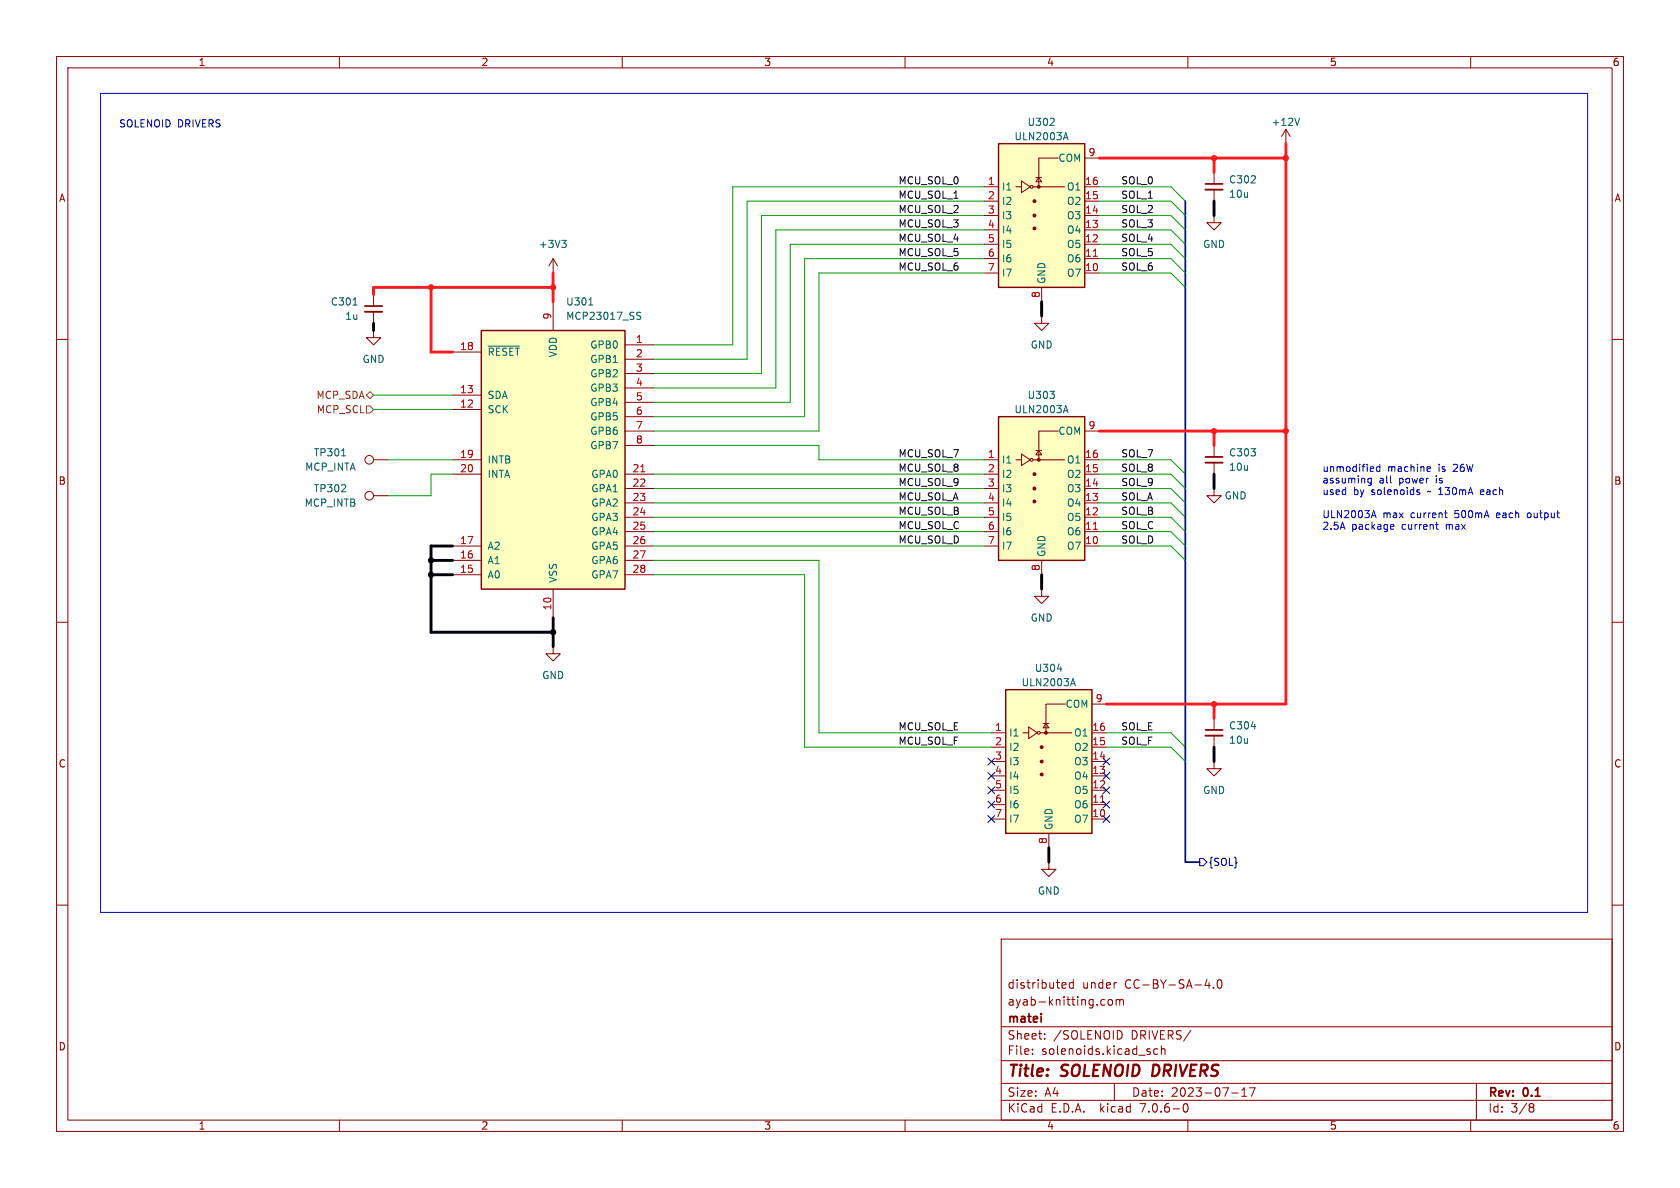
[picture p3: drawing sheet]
<svg xmlns="http://www.w3.org/2000/svg" width="297mm" height="210mm" viewBox="0 0 297 210" stroke-linecap="round" stroke-linejoin="round" font-family="sans-serif">
<g fill="none" stroke="#840000" stroke-width=".18">
<path d="M10 10h277v190h-277zM12 12h273v186h-273zM60 10v2M110 10v2M160 10v2M210 10v2M260 10v2M174 33h2.5M174 38.1h2.5M174 35.6h2.5M179.6 33h1M180.6 32l1.5 1-1.5 1z"/>
<path d="M182.6 33h5.6M183.1 31.4h1M183.6 31.4l.5 .7h-1zM187.1 27.9h-3.5v5.1M191.8 33h2.5M191.8 38.1h2.5M191.8 35.6h2.5M191.8 27.9h2.5M214.6 38.1v1.3h1.3l-1.3 1.2-1.2-1.2h1.2M214.6 30.5v2M214.6 33.5v2.1M227.3 22.9l-.7 1.2"/>
<path d="M227.3 22.9v2.5M227.3 22.9l.8 1.2M10 60h2M66 58.4v1.3h-1.2l1.2 1.3 1.3-1.3h-1.3M66 52.1v2M66 55.1v2.1M97.8 45.7l-.8 1.3M97.8 45.7v2.6M97.8 53.3v5.1M97.8 45.7l.8 1.3M174 48.3h2.5M174 45.7h2.5"/>
<path d="M174 43.2h2.5M174 40.6h2.5M184.1 55.9v1.3h1.3l-1.3 1.2-1.2-1.2h1.2M184.1 50.8v2.5M191.8 48.3h2.5M191.8 45.7h2.5M191.8 43.2h2.5M191.8 40.6h2.5M285 60h2M80 72.4h5.1M80 69.9h5.1M80 62.2h5.1"/>
<path d="M110.5 61h5.1M110.5 63.5h5.1M110.5 66h5.1M110.5 68.6h5.1M110.5 71.1h5.1M110.5 73.7h5.1M110.5 76.2h5.1M110.5 78.7h5.1M183.1 79.6h1M183.6 79.6l.5 .8h-1zM187.1 76.2h-3.5v5.1M191.8 76.2h2.5"/>
<path d="M214.6 78.7v2.1M66 81.3h2.6M66 87.6h2.6M80 81.3h5.1M80 99.1h5.1M80 96.5h5.1M80 83.8h5.1M110.5 99.1h5.1M110.5 96.5h5.1M110.5 83.8h5.1M110.5 86.4h5.1M110.5 88.9h5.1"/>
<path d="M110.5 91.4h5.1M110.5 94h5.1M174 81.3h2.5M174 96.5h2.5M174 83.8h2.5M174 86.4h2.5M174 88.9h2.5M174 91.4h2.5M174 94h2.5M179.6 81.3h1M180.6 80.3l1.5 1-1.5 1zM182.6 81.3h5.6"/>
<path d="M184.1 99.1v2.5M191.8 81.3h2.5M191.8 96.5h2.5M191.8 83.8h2.5M191.8 86.4h2.5M191.8 88.9h2.5M191.8 91.4h2.5M191.8 94h2.5M214.6 86.4v1.2h1.3l-1.3 1.3-1.2-1.3h1.2M214.6 81.8v2M10 110h2M80 101.6h5.1"/>
<path d="M97.8 114.3v1.3h1.3l-1.3 1.2-1.3-1.2h1.3M97.8 104.1v5.1M110.5 101.6h5.1M184.1 104.1v1.3h1.3l-1.3 1.3-1.2-1.3h1.2M285 110h2M175.3 129.5h2.5M175.3 139.7h2.5M175.3 137.2h2.5M175.3 134.6h2.5M175.3 132.1h2.5M180.8 129.5h1.1M181.9 128.5l1.5 1-1.5 1.1z"/>
<path d="M183.9 129.5h5.6M184.4 127.9h1M184.9 127.9l.5 .8h-1zM188.3 124.5h-3.4v5M193 129.5h2.6M193 139.7h2.6M193 137.2h2.6M193 134.6h2.6M193 132.1h2.6M193 124.5h2.6M214.6 134.6v1.3h1.3l-1.3 1.3-1.2-1.3h1.2M214.6 127v2"/>
<path d="M214.6 130v2.1M10 160h2M175.3 144.8h2.5M175.3 142.2h2.5M185.4 152.4v1.3h1.3l-1.3 1.2-1.3-1.2h1.3M185.4 147.3v2.6M193 144.8h2.6M193 142.2h2.6M285 160h2M177 166h108v32h-108zM188.2 173.7l.3 .4-.8 .1M188.4 174.6l-.2 .1"/>
<path d="M189.7 173.8l-.4-.1-.3 .3v.4l.2 .2h.5M189.7 173.2v1.5M194.9 176.7l.4 .1M195.3 177.6l-.4 .1M196 176.8l.2-.1 .4 .1 .1 .6-.2 .2-.3 .1-.2-.1zM197.2 173.7h.2M197.3 176.8l.4-.1 .3 .2M197.3 176.7v1M198 176.9l.2-.2 .3 .1 .1 .9M198 176.9v.8M213.4 173.1l-.4 1.1h1M213.7 173.7v1"/>
<path d="M214.5 174.6v.1M215.4 173.3l.1-.1a.81 .81 0 0 1 .6 .6 .81 .81 0 0 1-.3 .8l-.1 .1a.81 .81 0 0 1-.6-.6 .81 .81 0 0 1 .3-.8zM60 198v2M110 198v2M160 198v2M177 194.5h108M177 191.5h108M177 187.5h108M177 181.5h108M182.5 186.3v.1M182.5 185.5v.1M184.7 183.6v.1"/>
<path d="M184.7 182.8v.1M197 191.5v3M198.1 182.3l.3 .5-.1 .5-.2 .3M203.3 186v.3M204.7 185.5l-.5-.1-.2 .3v.4l.1 .2h.6M205.3 185.5l.2-.1 .4 .1 .1 .9M205.3 184.9v1.5M209.3 195.2l.2-.1a.81 .81 0 0 1 .6 .6 .81 .81 0 0 1-.3 .8l-.1 .1a.81 .81 0 0 1-.4-1.4zM210 198v2M217.7 193.2h1.2M219.5 193.8h.9M219.5 192.7l.5-.4v1.5"/>
<path d="M220.9 192.3h1l-.7 1.5M260 198v2M261 191.5v6.5M270.6 195.1h.3l.3 .3-.3 .3M270.6 195.7h.3M270.9 195.7l.2 .2 .1 .4-.3 .3h-.3"/>
<circle cx="182.4" cy="33" r=".25"/>
<circle cx="65.3" cy="87.6" r=".76"/>
<circle cx="65.3" cy="81.3" r=".76"/>
<circle cx="182.4" cy="81.3" r=".25"/>
<circle cx="183.6" cy="129.5" r=".25"/>
</g>
<path d="M203.9 188.2l-.2 2h.5" fill="none" stroke="#840000" stroke-width=".4"/>
<path d="M213.1 32.5h3.1M64.5 54.1h3.1M213.1 80.8h3.1M213.1 129h3.1M184.1 179.2v.1M184.1 179.7v1" fill="none" stroke="#840000" stroke-width=".3"/>
<path d="M213.1 33.5h3.1M64.5 55.1h3.1M213.1 81.8h3.1M213.1 130h3.1" fill="none" stroke="#840000" stroke-width=".33"/>
<g fill="none" stroke="#006464" stroke-width=".18">
<path d="M185.6 22.2h.8M186.3 21v.4M188.1 24.3h.6M188.4 23.4l.4 1.3M229.7 20.9l-.4 1.3M62.4 53.9h.7M99.3 42.5h.8l-.4 .5M99.8 43l.3 .2v.3l-.3 .3M104.1 53.9h.7M112.7 55.7l.5 .2 .1 .3-.3 .3-.4-.1M112.7 55.3h.6M86.3 61.2h5.5"/>
<path d="M185.6 69.2h.8l-.4 .4M186.3 69.8v.5M188.1 72.6h.6M188.4 71.7l.4 1.3M60.4 80.6h.7M186.9 118.3h.8M189.7 120l.4 1.2M189.4 120.9h.6M221.2 128.4h.8"/>
</g>
<g fill="#ffffc2" stroke="#ffffc2" stroke-width=".18">
<path d="M85.1 58.4h25.4v45.7h-25.4z"/>
<path d="M176.5 73.7h15.3v25.4h-15.3z"/>
<path d="M176.5 25.4h15.3v25.4h-15.3z"/>
<path d="M177.8 121.9h15.2v25.4h-15.2z"/>
</g>
<path d="M176.5 25.4h15.3v25.4h-15.3zM85.1 58.4h25.4v45.7h-25.4zM176.5 73.7h15.3v25.4h-15.3zM177.8 121.9h15.2v25.4h-15.2z" fill="none" stroke="#840000" stroke-width=".25"/>
<path d="M193.3 45.3h.7M113.3 83.4h.7M193.3 93.6h.7M194.6 141.8h.7" fill="none" stroke="#a90000" stroke-width=".18"/>
<g fill="#840000" stroke="#840000" stroke-width=".18">
<circle cx="182.9" cy="88.6" r=".25"/>
<circle cx="182.9" cy="86.4" r=".25"/>
<circle cx="182.9" cy="83.8" r=".25"/>
<circle cx="183.6" cy="81.3" r=".25"/>
<circle cx="182.9" cy="40.4" r=".25"/>
<circle cx="182.9" cy="38.1" r=".25"/>
<circle cx="182.9" cy="35.6" r=".25"/>
<circle cx="183.6" cy="33" r=".25"/>
<circle cx="184.1" cy="136.9" r=".25"/>
<circle cx="184.1" cy="134.6" r=".25"/>
<circle cx="184.1" cy="132.1" r=".25"/>
<circle cx="184.9" cy="129.5" r=".25"/>
</g>
<g fill="none" stroke="#000084" stroke-width=".18">
<path d="M174.7 134l1.2 1.2M174.7 136.6l1.2 1.2M174.7 139.1l1.2 1.2M175.9 134l-1.2 1.2M175.9 136.6l-1.2 1.2M175.9 139.1l-1.2 1.2M195 134l1.2 1.2M195 139.1l1.2 1.2M195 136.6l1.2 1.2M196.2 134l-1.2 1.2M196.2 139.1l-1.2 1.2M196.2 136.6l-1.2 1.2"/>
<path d="M174.7 141.6l1.2 1.2M174.7 144.2l1.2 1.2M175.9 141.6l-1.2 1.2M175.9 144.2l-1.2 1.2M195 144.2l1.2 1.2M195 141.6l1.2 1.2M196.2 144.2l-1.2 1.2M196.2 141.6l-1.2 1.2M212.1 151.8h.6l.7 .6-.7 .6h-.6z"/>
</g>
<path d="M64.8 71.8h.6l.6 .6-.6 .6h-.6zM64.8 69.9l.6-.7 .6 .7-.6 .6z" fill="none" stroke="#725600" stroke-width=".18"/>
<g fill="none" stroke="#0000c2" stroke-width=".18">
<path d="M17.8 16.5h262.9v144.8h-262.9zM241.9 85.8h.1M242.4 84.5v1.1l-.1 .2M242.4 84.6l-.3-.1-.3 .3 .1 .5h.5M242.5 91.2h.7M242.8 82.6l.1 .2-.7 .1M242.9 90.3l.4 1.2M243.9 82.1v1.2M243.9 82.6l-.3-.1-.3 .2 .2 .6h.4M246 92.7l.4 .1v.2l-.6 .1M246.4 93.5l-.4 .1M250.5 86.9l.5 .2v.2l-.2 .1h-.3"/>
<path d="M250.5 86.6h.5M252.5 82.5l.3 .1 .1 .2-.6 .1M252.8 83.3h-.3M253.8 92.7h.5M254 93.4l.3 .2M255.4 90.7h.5M255.6 91.3l.3 .2M261.9 86.6l-.2 .2v.5l.2 .1M262.3 86.9l-.6 .1M270.1 90.7l-.1 .2 .1 .6"/>
</g>
<path d="M209.5 35.6v116.8h2.6" fill="none" stroke="#000084" stroke-width=".3"/>
<g fill="none" stroke="#009600" stroke-width=".18">
<path d="M174 33h-44.5v28h-13.9M174 35.6h-41.9v27.9h-16.5M174 38.1h-39.4v27.9h-19M194.3 33h12.7l2.5 2.6M194.3 38.1h12.7l2.5 2.5M194.3 35.6h12.7l2.5 2.5M174 48.3h-29.2v27.9h-29.2M174 43.2h-34.3v27.9h-24.1M174 40.6h-36.8v28h-21.6M174 45.7h-31.8v28h-26.6M194.3 48.3h12.7l2.5 2.5M194.3 43.2h12.7l2.5 2.5"/>
<path d="M194.3 40.6h12.7l2.5 2.6M194.3 45.7h12.7l2.5 2.6M66 69.9h14M66 72.4h14M115.6 78.7h29.2v2.6h29.2M68.6 81.3h11.4M80 83.8h-3.8v3.8h-7.6M115.6 99.1h29.2v30.4h30.5M115.6 83.8h58.4M115.6 96.5h58.4M115.6 88.9h58.4M115.6 86.4h58.4"/>
<path d="M115.6 91.4h58.4M115.6 94h58.4M194.3 83.8h12.7l2.5 2.6M194.3 81.3h12.7l2.5 2.5M194.3 96.5h12.7l2.5 2.6M194.3 88.9h12.7l2.5 2.5M194.3 86.4h12.7l2.5 2.5M194.3 91.4h12.7l2.5 2.6M194.3 94h12.7l2.5 2.5M115.6 101.6h26.6v30.5h33.1M195.6 132.1h11.4l2.5 2.5M195.6 129.5h11.4l2.5 2.6"/>
</g>
<path d="M194.3 27.9h33M214.6 27.9v2.6M227.3 25.4v99.1h-31.7M76.2 50.8v11.4h3.8M97.8 50.8h-31.8v1.3M97.8 48.3v5M194.3 76.2h33M214.6 76.2v2.5M214.6 124.5v2.5" fill="none" stroke="#ff1a1e" stroke-width=".51"/>
<path d="M214.6 35.6v2.5M66 57.2v1.2M184.1 53.3v2.6M76.2 99.1h3.8M80 96.5h-3.8v15.3h21.6M214.6 83.8v2.6M76.2 101.6h3.8M97.8 109.2v5.1M184.1 101.6v2.5M214.6 132.1v2.5M185.4 149.9v2.5" fill="none" stroke="#000" stroke-width=".51"/>
<g fill="#ff1a1e" stroke="#ff1a1e" stroke-width=".18">
<circle cx="227.3" cy="76.2" r=".46"/>
<circle cx="214.6" cy="76.2" r=".46"/>
<circle cx="214.6" cy="27.9" r=".46"/>
<circle cx="227.3" cy="27.9" r=".46"/>
<circle cx="76.2" cy="50.8" r=".46"/>
<circle cx="97.8" cy="50.8" r=".46"/>
<circle cx="214.6" cy="124.5" r=".46"/>
</g>
<g fill="#000" stroke="#000" stroke-width=".18">
<circle cx="76.2" cy="99.1" r=".46"/>
<circle cx="76.2" cy="101.6" r=".46"/>
<circle cx="97.8" cy="111.8" r=".46"/>
</g>
<g font-size="2.8" fill="#840000">
<text x="178" y="190.9">Title:</text>
<text x="187.7" y="190.9">SOLENOID</text>
<text x="204.6" y="190.9">DRIVERS</text>
</g>
<g font-size="2.1" fill="#840000">
<text x="178" y="178">ayab-knitting.com</text>
<text x="178" y="175">distributed</text>
<text x="191.3" y="175">under</text>
<text x="198.9" y="175">CC-BY-SA-4.0</text>
<text x="178" y="184">Sheet:</text>
<text x="178" y="181.2">matei</text>
<text x="186.2" y="184">/SOLENOID</text>
<text x="200" y="184">DRIVERS/</text>
<text x="178" y="186.7">File:</text>
<text x="184.1" y="186.7">solenoids.kicad_sch</text>
<text x="178" y="196.9">KiCad</text>
<text x="178" y="194.1">Size:</text>
<text x="184.7" y="194.1">A4</text>
<text x="185.7" y="196.9">E.D.A.</text>
<text x="194.6" y="196.9">kicad</text>
<text x="200" y="194.1">Date:</text>
<text x="201.8" y="196.9">7.0.6-0</text>
<text x="207" y="194.1">2023-07-17</text>
<text x="263" y="194.3">Rev:</text>
<text x="263" y="196.9">Id:</text>
<text x="267.1" y="196.9">3/8</text>
<text x="269.4" y="194.3">0.1</text>
</g>
<g font-size="1.8" fill="#840000">
<text x="35" y="11.9">1</text>
<text x="85" y="11.9">2</text>
<text x="135" y="11.9">3</text>
<text x="185" y="11.9">4</text>
<text x="235" y="11.9">5</text>
<text x="285" y="11.9">6</text>
<text x="10.3" y="35.9">A</text>
<text x="285.3" y="35.9">A</text>
<text x="10.3" y="85.9">B</text>
<text x="285.3" y="85.9">B</text>
<text x="10.3" y="135.9">C</text>
<text x="285.3" y="135.9">C</text>
<text x="10.3" y="185.9">D</text>
<text x="285.3" y="185.9">D</text>
<text x="35" y="199.9">1</text>
<text x="85" y="199.9">2</text>
<text x="135" y="199.9">3</text>
<text x="185" y="199.9">4</text>
<text x="235" y="199.9">5</text>
<text x="285" y="199.9">6</text>
</g>
<g font-size="1.8" fill="#0000c2">
<text x="21" y="22.6">SOLENOID</text>
<text x="31.4" y="22.6">DRIVERS</text>
<text x="233.7" y="83.5">unmodified</text>
<text x="245.3" y="83.5">machine</text>
<text x="254.4" y="83.5">is</text>
<text x="257.2" y="83.5">26W</text>
<text x="233.7" y="85.6">assuming</text>
<text x="233.7" y="87.6">used</text>
<text x="239.3" y="87.6">by</text>
<text x="242.6" y="87.6">solenoids</text>
<text x="243.8" y="85.6">all</text>
<text x="247.5" y="85.6">power</text>
<text x="252.7" y="87.6">~ 130mA</text>
<text x="254.1" y="85.6">is</text>
<text x="262.4" y="87.6">each</text>
<text x="233.7" y="91.7">ULN2003A</text>
<text x="233.7" y="93.7">2.5A</text>
<text x="239" y="93.7">package</text>
<text x="244.5" y="91.7">max</text>
<text x="247.9" y="93.7">current</text>
<text x="249.5" y="91.7">current</text>
<text x="255.9" y="93.7">max</text>
<text x="257.5" y="91.7">500mA</text>
<text x="265" y="91.7">each</text>
<text x="270.7" y="91.7">output</text>
</g>
<g font-size="1.8" fill="#006464">
<text x="181.6" y="22.5">U302</text>
<text x="224.7" y="22.5">+12V</text>
<text x="179.2" y="25">ULN2003A</text>
<text x="187" y="28.8">COM</text>
<text x="177" y="33.9">I1</text>
<text x="188.5" y="33.9">O1</text>
<text x="217.2" y="32.6">C302</text>
<text x="217.2" y="35.2">10u</text>
<text x="177" y="36.4">I2</text>
<text x="177" y="39">I3</text>
<text x="177" y="41.5">I4</text>
<text x="188.5" y="41.5">O4</text>
<text x="188.5" y="39">O3</text>
<text x="188.5" y="36.4">O2</text>
<text x="95.1" y="44">+3V3</text>
<text x="177" y="44">I5</text>
<text x="177" y="46.6">I6</text>
<text x="188.5" y="46.6">O6</text>
<text x="188.5" y="44">O5</text>
<text x="212.6" y="44">GND</text>
<text x="177" y="49.1">I7</text>
<text x="185" y="50.3" transform="rotate(-90 185 50.3)">GND</text>
<text x="188.5" y="49.1">O7</text>
<text x="58.4" y="54.2">C301</text>
<text x="60.9" y="56.7">1u</text>
<text x="100" y="54.2">U301</text>
<text x="100" y="56.7">MCP23017_SS</text>
<text x="64" y="64.4">GND</text>
<text x="86.1" y="63.1">~{RESET}</text>
<text x="98.7" y="63.3" transform="rotate(-90 98.7 63.3)">VDD</text>
<text x="104.3" y="61.8">GPB0</text>
<text x="104.3" y="64.4">GPB1</text>
<text x="182.1" y="61.8">GND</text>
<text x="86.1" y="70.7">SDA</text>
<text x="104.3" y="66.9">GPB2</text>
<text x="104.3" y="69.4">GPB3</text>
<text x="104.3" y="72">GPB4</text>
<text x="181.6" y="70.7">U303</text>
<text x="86.1" y="73.3">SCK</text>
<text x="104.3" y="74.5">GPB5</text>
<text x="104.3" y="77.1">GPB6</text>
<text x="179.2" y="73.3">ULN2003A</text>
<text x="187" y="77.1">COM</text>
<text x="53.8" y="83.4">MCP_INTA</text>
<text x="55.4" y="80.9">TP301</text>
<text x="86.1" y="82.1">INTB</text>
<text x="104.3" y="79.6">GPB7</text>
<text x="177" y="82.1">I1</text>
<text x="188.5" y="82.1">O1</text>
<text x="217.2" y="80.9">C303</text>
<text x="217.2" y="83.4">10u</text>
<text x="53.8" y="89.8">MCP_INTB</text>
<text x="55.4" y="87.2">TP302</text>
<text x="86.1" y="84.7">INTA</text>
<text x="104.4" y="84.7">GPA0</text>
<text x="104.4" y="87.2">GPA1</text>
<text x="104.4" y="89.8">GPA2</text>
<text x="177" y="84.7">I2</text>
<text x="177" y="87.2">I3</text>
<text x="177" y="89.8">I4</text>
<text x="188.5" y="89.8">O4</text>
<text x="188.5" y="87.2">O3</text>
<text x="188.5" y="84.7">O2</text>
<text x="216.4" y="88.5">GND</text>
<text x="104.4" y="92.3">GPA3</text>
<text x="104.4" y="94.8">GPA4</text>
<text x="177" y="92.3">I5</text>
<text x="177" y="94.8">I6</text>
<text x="188.5" y="94.8">O6</text>
<text x="188.5" y="92.3">O5</text>
<text x="86.1" y="99.9">A1</text>
<text x="86.1" y="97.4">A2</text>
<text x="104.4" y="97.4">GPA5</text>
<text x="104.4" y="99.9">GPA6</text>
<text x="177" y="97.4">I7</text>
<text x="185" y="98.6" transform="rotate(-90 185 98.6)">GND</text>
<text x="188.5" y="97.4">O7</text>
<text x="86.1" y="102.5">A0</text>
<text x="98.7" y="103.1" transform="rotate(-90 98.7 103.1)">VSS</text>
<text x="104.4" y="102.5">GPA7</text>
<text x="182.1" y="110.1">GND</text>
<text x="182.8" y="119">U304</text>
<text x="95.8" y="120.2">GND</text>
<text x="180.5" y="121.5">ULN2003A</text>
<text x="188.3" y="125.3">COM</text>
<text x="178.3" y="130.4">I1</text>
<text x="189.8" y="130.4">O1</text>
<text x="217.2" y="129.1">C304</text>
<text x="217.2" y="131.7">10u</text>
<text x="178.3" y="132.9">I2</text>
<text x="178.3" y="135.5">I3</text>
<text x="189.8" y="135.5">O3</text>
<text x="189.8" y="132.9">O2</text>
<text x="178.3" y="138">I4</text>
<text x="178.3" y="140.6">I5</text>
<text x="178.3" y="143.1">I6</text>
<text x="189.8" y="143.1">O6</text>
<text x="189.8" y="140.6">O5</text>
<text x="189.8" y="138">O4</text>
<text x="212.6" y="140.6">GND</text>
<text x="178.3" y="145.6">I7</text>
<text x="186.3" y="146.8" transform="rotate(-90 186.3 146.8)">GND</text>
<text x="189.8" y="145.6">O7</text>
<text x="183.4" y="158.3">GND</text>
</g>
<g font-size="1.8" fill="#a90000">
<text x="192.3" y="27.7">9</text>
<text x="174.6" y="32.8">1</text>
<text x="174.6" y="35.3">2</text>
<text x="191.7" y="35.3">15</text>
<text x="191.7" y="32.8">16</text>
<text x="174.6" y="37.8">3</text>
<text x="174.6" y="40.4">4</text>
<text x="191.7" y="40.4">13</text>
<text x="191.7" y="37.8">14</text>
<text x="174.6" y="42.9">5</text>
<text x="174.6" y="45.5">6</text>
<text x="191.7" y="45.5">11</text>
<text x="191.7" y="42.9">12</text>
<text x="174.6" y="48">7</text>
<text x="183.9" y="52.8" transform="rotate(-90 183.9 52.8)">8</text>
<text x="191.7" y="48">10</text>
<text x="97.5" y="56.6" transform="rotate(-90 97.5 56.6)">9</text>
<text x="81.2" y="62">18</text>
<text x="112.3" y="60.7">1</text>
<text x="112.3" y="63.2">2</text>
<text x="112.3" y="65.8">3</text>
<text x="81.2" y="69.6">13</text>
<text x="112.3" y="68.3">4</text>
<text x="112.3" y="70.9">5</text>
<text x="81.2" y="72.1">12</text>
<text x="112.3" y="73.4">6</text>
<text x="112.3" y="75.9">7</text>
<text x="192.3" y="75.9">9</text>
<text x="81.2" y="81">19</text>
<text x="81.2" y="83.6">20</text>
<text x="111.7" y="83.6">21</text>
<text x="112.3" y="78.5">8</text>
<text x="174.6" y="81">1</text>
<text x="174.6" y="83.6">2</text>
<text x="191.7" y="83.6">15</text>
<text x="191.7" y="81">16</text>
<text x="111.7" y="86.1">22</text>
<text x="111.7" y="88.6">23</text>
<text x="174.6" y="86.1">3</text>
<text x="174.6" y="88.6">4</text>
<text x="191.7" y="88.6">13</text>
<text x="191.7" y="86.1">14</text>
<text x="111.7" y="91.2">24</text>
<text x="111.7" y="93.7">25</text>
<text x="174.6" y="91.2">5</text>
<text x="174.6" y="93.7">6</text>
<text x="191.7" y="93.7">11</text>
<text x="191.7" y="91.2">12</text>
<text x="81.2" y="101.3">15</text>
<text x="81.2" y="98.8">16</text>
<text x="81.2" y="96.3">17</text>
<text x="111.7" y="96.3">26</text>
<text x="111.7" y="98.8">27</text>
<text x="111.7" y="101.3">28</text>
<text x="174.6" y="96.3">7</text>
<text x="183.9" y="101" transform="rotate(-90 183.9 101)">8</text>
<text x="191.7" y="96.3">10</text>
<text x="97.5" y="108" transform="rotate(-90 97.5 108)">10</text>
<text x="193.6" y="124.2">9</text>
<text x="175.8" y="129.3">1</text>
<text x="175.8" y="131.8">2</text>
<text x="193" y="131.8">15</text>
<text x="193" y="129.3">16</text>
<text x="175.8" y="134.4">3</text>
<text x="175.8" y="136.9">4</text>
<text x="193" y="136.9">13</text>
<text x="193" y="134.4">14</text>
<text x="175.8" y="139.4">5</text>
<text x="175.8" y="142">6</text>
<text x="193" y="142">11</text>
<text x="193" y="139.4">12</text>
<text x="175.8" y="144.5">7</text>
<text x="185.2" y="149.3" transform="rotate(-90 185.2 149.3)">8</text>
<text x="193" y="144.5">10</text>
</g>
<g font-size="1.8" fill="#0f0f0f">
<text x="158.7" y="32.7">MCU_SOL_0</text>
<text x="158.7" y="35.2">MCU_SOL_1</text>
<text x="198.1" y="35.2">SOL_1</text>
<text x="198.1" y="32.7">SOL_0</text>
<text x="158.7" y="40.3">MCU_SOL_3</text>
<text x="158.7" y="37.8">MCU_SOL_2</text>
<text x="198.1" y="37.8">SOL_2</text>
<text x="198.1" y="40.3">SOL_3</text>
<text x="158.7" y="42.8">MCU_SOL_4</text>
<text x="158.7" y="47.9">MCU_SOL_6</text>
<text x="158.7" y="45.4">MCU_SOL_5</text>
<text x="198.1" y="42.8">SOL_4</text>
<text x="198.1" y="45.4">SOL_5</text>
<text x="198.1" y="47.9">SOL_6</text>
<text x="158.7" y="80.9">MCU_SOL_7</text>
<text x="158.7" y="83.5">MCU_SOL_8</text>
<text x="198.1" y="83.5">SOL_8</text>
<text x="198.1" y="80.9">SOL_7</text>
<text x="158.7" y="86">MCU_SOL_9</text>
<text x="158.7" y="88.6">MCU_SOL_A</text>
<text x="198.1" y="86">SOL_9</text>
<text x="198.1" y="88.6">SOL_A</text>
<text x="158.7" y="93.6">MCU_SOL_C</text>
<text x="158.7" y="91.1">MCU_SOL_B</text>
<text x="198.1" y="91.1">SOL_B</text>
<text x="198.1" y="93.6">SOL_C</text>
<text x="158.7" y="96.2">MCU_SOL_D</text>
<text x="198.1" y="96.2">SOL_D</text>
<text x="158.7" y="131.7">MCU_SOL_F</text>
<text x="158.7" y="129.2">MCU_SOL_E</text>
<text x="198.1" y="129.2">SOL_E</text>
<text x="198.1" y="131.7">SOL_F</text>
</g>
<g font-size="1.8" fill="#725600">
<text x="55.8" y="70.7">MCP_SDA</text>
<text x="55.9" y="73.3">MCP_SCL</text>
</g>
<text font-size="1.8" fill="#000084" x="213.6" y="153.3">{SOL}</text>
</svg>
